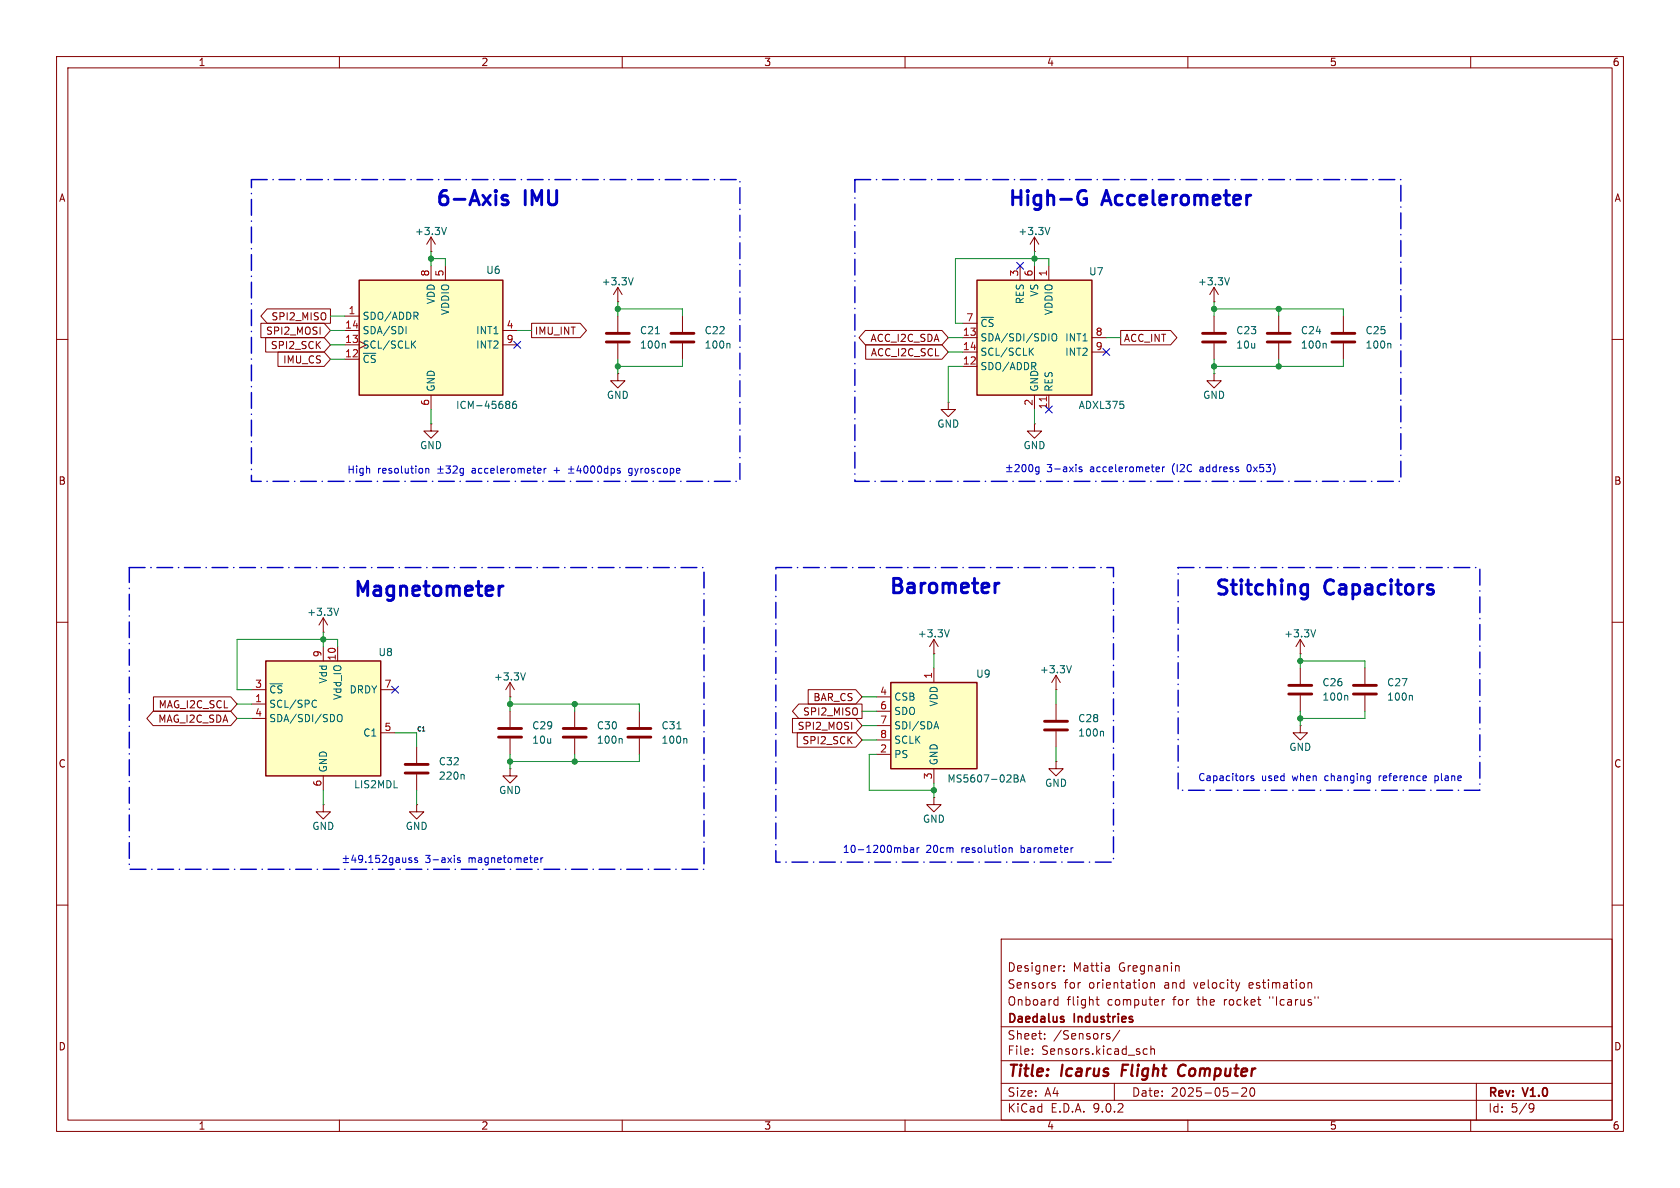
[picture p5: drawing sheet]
<svg xmlns="http://www.w3.org/2000/svg" width="297mm" height="210mm" viewBox="0 0 297 210" stroke-linecap="round" stroke-linejoin="round" font-family="sans-serif">
<g fill="none" stroke="#840000" stroke-width=".18">
<path d="M10 10h277v190h-277zM12 12h273v186h-273zM60 10v2M110 10v2M160 10v2M210 10v2M260 10v2M109.2 53.3h.1M109.2 50.8l-.7 1.3M109.2 50.8l.8 1.3M109.2 50.8v2.5M237.5 55.9v2.8"/>
<path d="M10 60h2M237.5 60.7v2.8M285 60h2M10 110h2M285 110h2M10 160h2M177 166h108v32h-108zM186.2 174.2l.3 .1 .1 .2-.2 .2h-.3M186.2 173.7l.3 .1M186.6 176.7l.4 .1M187 176.2v1.5M187 177.6l-.4 .1"/>
<path d="M187.5 170.7h.1M188.1 171.6v.1M188.1 170.8v.1M193.7 176.7h.6M194 176.2v1.3l.3 .2M195.9 170.7l.2 .2v.8M196.1 171.6l-.1 .1M196.1 171.1h-.1M203.5 173.7v1M203.5 173.8l.2-.1 .3 .1 .1 .9M205.5 176.7v1M205.9 176.7l-.3 .1-.1 .2"/>
<path d="M208 170.7h.2l.3 .2v.8M219.2 173.7l-.4 1M231.3 173.8h.5l.1 .9M233 176.2v.3M285 160h2M60 198v2M110 198v2M160 198v2M177 194.5h108M177 191.5h108M177 187.5h108M177 181.5h108"/>
<path d="M182.5 186.3v.1M182.5 185.5v.1M184.7 183.6v.1M184.7 182.8v.1M195.8 183.2l.4 .1v.2l-.2 .2h-.3M195.8 182.7l.4 .1M197 191.5v3M198 182.1l-1.3 2M202.2 186.3l.2 .1 .4-.1M202.8 185.5l-.4-.1-.2 .1M203.5 185.5l.2-.1 .3 .1 .1 .9M203.5 184.9v1.5"/>
<path d="M210 198v2M217.7 193.2h1.2M220.3 192.4v.5l-.8 .9h.9M221.1 192.4a.81 .81 0 0 0 .4 1.4l.2-.1 .1-.5-.1-.8M260 198v2M261 191.5v6.5M270.6 195.1l.5 .1a.99 .99 0 0 1-.4 1.4h-.2M271.2 195.7l-.3 .3h-.3"/>
</g>
<path d="M198.5 188.2l-.2 2M209.3 188.2a1.13 1.13 0 0 0-1 .7 1.13 1.13 0 0 0 .3 1.2l.2 .1 .5-.1" fill="none" stroke="#840000" stroke-width=".4"/>
<path d="M187.9 179.7l.2 .1M187.9 180.2l.2 .2-.2 .3" fill="none" stroke="#840000" stroke-width=".3"/>
<path d="M111.9 49.1l-.4 1.3M245.7 60.7l.2 .2v.6" fill="none" stroke="#006464" stroke-width=".18"/>
<path d="M235.5 58.9h4M235.5 60.5h4" fill="none" stroke="#840000" stroke-width=".51"/>
<path d="M172.7 49.5h20.3v20.4h-20.3z" fill="#ffffc2"/>
<path d="M172.7 49.5h20.3v20.4h-20.3z" fill="none" stroke="#840000" stroke-width=".25"/>
<g fill="none" stroke="#840000" stroke-width=".18">
<path d="M170.2 57.2h2.5M170.2 59.7h2.5M180.3 47v2.5M182.9 44.5h.1M182.9 41.9v2.6M182.9 47v2.5M182.9 41.9l-.8 1.3M182.9 41.9l.7 1.3M185.4 47v2.5M193 59.7h2.6M214.6 53.3h.1M214.6 50.8l-.7 1.3"/>
<path d="M214.6 50.8l.8 1.3M214.6 50.8v2.5M167.6 71.1v1.3h1.3l-1.3 1.3-1.2-1.3h1.2M167.6 71.1h.1M170.2 62.2h2.5M170.2 64.8h2.5M182.9 74.9v1.3h1.2l-1.2 1.3-1.3-1.3h1.3M182.9 74.9h.1M182.9 69.9v2.5M185.4 69.9v2.5M193 62.2h2.6"/>
</g>
<path d="M185.6 40.2l-.4 1.3M186 59.2l.3-.2a.43 .43 0 0 1 .5 .4v.4a.42 .42 0 0 1-.4 .5 .42 .42 0 0 1-.4-.5zM217.4 49.1l-.5 1.3M182.2 62.1l.5 .7M182.7 61.5l-.7 .8M182.7 64.7l.4 .6M183.1 64.2v.4" fill="none" stroke="#006464" stroke-width=".18"/>
<path d="M185 70.2v.7" fill="none" stroke="#a90000" stroke-width=".18"/>
<path d="M47 116.8h20.3v20.4h-20.3z" fill="#ffffc2"/>
<path d="M47 116.8h20.3v20.4h-20.3z" fill="none" stroke="#840000" stroke-width=".25"/>
<g fill="none" stroke="#840000" stroke-width=".18">
<path d="M214.6 55.9v2.8M226.1 55.9v2.8M214.6 66v1.3h1.3l-1.3 1.3-1.2-1.3h1.2M214.6 66h.1M214.6 60.7v2.8M226.1 60.7v2.8M57.1 111.8h.1M57.1 109.2v2.6M57.1 114.3v2.5M57.1 109.2l-.7 1.3M57.1 109.2l.8 1.3M59.7 114.3v2.5"/>
<path d="M229.9 115.6h.1M229.9 113l-.8 1.3M229.9 113l.7 1.3M229.9 113v2.6M229.9 118.1v2.8M241.3 118.1v2.8M44.4 121.9h2.6M44.4 124.5h2.6M44.4 127h2.6M57.1 137.2v2.5M67.3 121.9h2.5M67.3 129.5h2.5"/>
<path d="M73.7 132.1v2.8M73.7 136.9v2.8M90.2 123.2h.1M90.2 135.9v1.3h1.2l-1.2 1.2-1.3-1.2h1.3M90.2 135.9h.1M90.2 120.7l-.8 1.2M90.2 120.7l.7 1.2M90.2 120.7v2.5M90.2 125.7v2.8M90.2 130.6v2.8M101.6 125.7v2.8M101.6 130.6v2.8"/>
<path d="M113 125.7v2.8M113 130.6v2.8M229.9 128.3v1.2h1.2l-1.2 1.3-1.3-1.3h1.3M229.9 128.3h.1M229.9 122.9v2.8M241.3 122.9v2.8M57.1 142.2v1.3h1.3l-1.3 1.3-1.2-1.3h1.2M57.1 142.2h.1M73.7 142.2v1.3h1.2l-1.2 1.3-1.3-1.3h1.3M73.7 142.2h.1"/>
</g>
<g fill="none" stroke="#006464" stroke-width=".18">
<path d="M234.3 60.7l.2 .2v.6M59.9 107.5l-.5 1.3M92.9 118.9l-.4 1.3M232.6 111.3l-.4 1.3M55.6 123.8l.3 .1M55.9 124.9l-.3 .1M59.7 126.5l.2-.2a.43 .43 0 0 1 .6 .4v.5a.42 .42 0 0 1-.4 .4 .42 .42 0 0 1-.5-.4zM81.9 136.9l.2 .2v.6M109.8 130.5l.2 .2v.7M119.7 128.8h.7M121.2 130.5l.2 .2v.7M238.1 122.9l.2 .2v.7"/>
<path d="M249.5 122.9l.2 .2v.7"/>
</g>
<g fill="none" stroke="#840000" stroke-width=".51">
<path d="M212.6 58.9h4.1M224 58.9h4.1M212.6 60.5h4.1M224 60.5h4.1M71.6 135.1h4.1M71.6 136.7h4.1M88.1 128.8h4.1M88.1 130.3h4.1M99.6 128.8h4M99.6 130.3h4M111 128.8h4.1M111 130.3h4.1"/>
<path d="M227.8 121.2h4.1M227.8 122.7h4.1M239.3 121.2h4M239.3 122.7h4"/>
</g>
<path d="M157.5 120.7h15.2v15.2h-15.2z" fill="#ffffc2"/>
<path d="M157.5 120.7h15.2v15.2h-15.2z" fill="none" stroke="#840000" stroke-width=".25"/>
<g fill="none" stroke="#840000" stroke-width=".18">
<path d="M165.1 115.6h.1M165.1 113v2.6M165.1 118.1v2.6M165.1 113l-.8 1.3M165.1 113l.8 1.3M186.7 119.4l-.8 1.3M186.7 119.4l.8 1.3M186.7 119.4v2.5M154.9 123.2h2.6M154.9 125.7h2.6M154.9 128.3h2.6M154.9 130.8h2.6"/>
<path d="M154.9 133.4h2.6M165.1 135.9v2.5M186.7 134.6v1.3h1.3l-1.3 1.3-1.3-1.3h1.3M186.7 134.6h.1M186.7 121.9h.1M186.7 124.5v2.8M186.7 129.3v2.8M165.1 141v1.2h1.3l-1.3 1.3-1.3-1.3h1.3M165.1 141h.1"/>
</g>
<path d="M167.8 111.3l-.4 1.3M189.4 117.7l-.4 1.2M165.2 128.5h.6M165.5 127.6l.5 1.2M179.3 137l.6 .1 .1 .2-.3 .3M179.3 137.6h.4M179.7 137.6l.3 .2v.3l-.7 .1M180.4 138.2l.4-1.2 .4 1.2M180.5 137.9h.6M194.9 129.3l.2 .2v.6" fill="none" stroke="#006464" stroke-width=".18"/>
<path d="M184.7 127.5h4M184.7 129h4" fill="none" stroke="#840000" stroke-width=".51"/>
<path d="M63.5 49.5h25.4v20.4h-25.4z" fill="#ffffc2"/>
<path d="M63.5 49.5h25.4v20.4h-25.4z" fill="none" stroke="#840000" stroke-width=".25"/>
<g fill="none" stroke="#840000" stroke-width=".18">
<path d="M46.1 57.1h11.2l1.1 1.3-1.1 1.3h-11.2zM47 59.7h10.3l1.1 1.3-1.1 1.2h-10.3zM47.2 54.6h11.2v2.6h-11.2l-1.1-1.3zM61 55.9h2.5M61 58.4h2.5M76.2 44.5h.1M76.2 41.9v2.6M76.2 47v2.5M76.2 41.9l-.8 1.3M76.2 41.9l.8 1.3M78.7 47v2.5M88.9 58.4h2.5"/>
<path d="M94 57.1h8.6l1.1 1.3-1.1 1.3h-8.6zM109.2 55.9v2.8M120.6 55.9v2.8M153 58.4h13.5l1.1 1.3-1.1 1.3h-13.5l-1.1-1.3zM198.1 58.4h8.9l1.1 1.3-1.1 1.3h-8.9zM49.1 62.2h8.2l1.1 1.3-1.1 1.3h-8.2zM61 61h2.5M61 63.5h2.5M76.2 74.9v1.3h1.3l-1.3 1.3-1.3-1.3h1.3M76.2 74.9h.1M76.2 69.9v2.5M88.9 61h2.5"/>
<path d="M109.2 66v1.3h1.3l-1.3 1.3-1.3-1.3h1.3M109.2 66h.1M109.2 60.7v2.8M120.6 60.7v2.8M153 61h13.5l1.1 1.2-1.1 1.3h-13.5zM27.1 125.7h13.7l1.1 1.3-1.1 1.3h-13.7l-1.1-1.3zM27.1 123.2h13.7l1.1 1.3-1.1 1.2h-13.7zM140.1 127h11.2l1.1 1.3-1.1 1.2h-11.2zM140.9 129.5h10.4l1.1 1.3-1.1 1.3h-10.4zM141.2 124.5h11.2v2.5h-11.2l-1.1-1.3zM142.9 121.9h8.4l1.1 1.3-1.1 1.3h-8.4z"/>
</g>
<g fill="none" stroke="#006464" stroke-width=".18">
<path d="M71.8 57.7v1.3M73.5 55.9l.4 .6M73.8 55.3v.4M78.9 40.2l-.4 1.3M115.9 59h.7M72.9 60.8l.6 .7M73.5 60.3l-.7 .7M89.6 70.9h.3l.2 .3-.2 .3M89.6 71.5h.3M89.9 71.5l.2 .2v.3l-.1 .1-.4 .1M91.2 70.9l-.4 .1a.86 .86 0 0 0 0 1.2l.5-.1v-.4l-.2-.3h-.3l-.2 .3M117.4 60.7l.2 .2v.6"/>
<path d="M128.9 60.7l.1 .2v.6"/>
</g>
<path d="M107.2 58.9h4.1M118.6 58.9h4.1M107.2 60.5h4.1M118.6 60.5h4.1" fill="none" stroke="#840000" stroke-width=".51"/>
<g fill="none" stroke="#009600" stroke-width=".18">
<path d="M58.4 58.4h2.6M58.4 55.9h2.6M76.2 44.5v2.5M76.2 45.7h2.5v1.3M91.4 58.4h2.6M109.2 53.3v2.6M109.2 54.6h11.4v1.3M167.6 59.7h2.6M182.9 44.5v2.5M185.4 47v-1.3h-16.5v11.5h1.3M195.6 59.7h2.5M214.6 53.3v2.6"/>
<path d="M214.6 54.6h22.9v1.3M226.1 54.6v1.3M58.4 61h2.6M58.4 63.5h2.6M76.2 72.4v2.5M109.2 63.5v2.5M120.6 63.5v1.3h-11.4M167.6 62.2h2.6M170.2 64.8h-2.6v6.3M182.9 72.4v2.5M214.6 63.5v2.5M226.1 63.5v1.3"/>
<path d="M237.5 63.5v1.3h-22.9M57.1 111.8v2.5M59.7 114.3v-1.3h-17.8v8.9h2.5M165.1 115.6v2.5M229.9 115.6v2.5M229.9 116.8h11.4v1.3M41.9 124.5h2.5M41.9 127h2.5M57.1 139.7v2.5M69.8 129.5h3.9v2.6M73.7 139.7v2.5M90.2 124.5h22.8v1.2"/>
<path d="M90.2 123.2v2.5M90.2 133.4v2.5M101.6 124.5v1.2M101.6 133.4v1.2M113 133.4v1.2h-22.8M152.4 128.3h2.5M152.4 130.8h2.5M152.4 123.2h2.5M152.4 125.7h2.5M154.9 133.4h-1.2v6.3h11.4M165.1 138.4v2.6M186.7 121.9v2.6"/>
<path d="M186.7 132.1v2.5M229.9 125.7v2.6M241.3 125.7v1.3h-11.4"/>
</g>
<path d="M179.7 46.4l1.2 1.2M180.9 46.4l-1.2 1.2M90.8 60.4l1.2 1.2M92 60.4l-1.2 1.2M184.8 71.8l1.2 1.2M186 71.8l-1.2 1.2M195 61.6l1.2 1.2M196.2 61.6l-1.2 1.2M69.2 121.3l1.3 1.2M70.5 121.3l-1.3 1.2" fill="none" stroke="#000084" stroke-width=".18"/>
<path d="M89.7 34.6l-.6-.1-.4 .4 .2 .3 .8 .3 .1 .2-.1 .4-.2 .1-.8-.1M191.6 35.1h.5v.9a.88 .88 0 0 1-1.5-.4M192 33.8a.91 .91 0 0 0-1.4 .5M221.1 34.5l-.5 .1M88.2 103.6v1.7M88.9 103.6a.65 .65 0 0 0-.7 .5M175.9 103.1v1.7M176.6 103.1a.65 .65 0 0 0-.7 .5M230.5 103.3l.7 .2M231.2 103.3v2.1a.69 .69 0 0 1-.9 .5M231.2 104.9l-.7 .1" fill="none" stroke="#0000c2" stroke-width=".51"/>
<g fill="none" stroke="#0000c2" stroke-width=".18">
<path d="M75.3 82.8v.8M75.3 82.9l.2-.1 .3 .1v.7M77.4 82.9h1M77.4 83.6h1M77.9 82.4v1M78.8 82.4h.8l-.4 .5 .4 .1v.5l-.2 .1-.6-.1M80.1 82.5l.5-.1 .2 .3-.8 .9h.8M81.9 82.9l-.3-.1-.3 .2 .1 .6h.5M81.9 82.8v1l-.2 .3-.3-.1M95.5 82.8l.1 .3-.6 .1M95.6 83.6h-.1M96.2 82.8v.8"/>
<path d="M96.6 82.8l-.4 .2M100.5 82.9h1M100.5 83.6h1M101 82.4v1M102.3 82.3l-.3 .9h.8M102.6 82.8v.8M103.3 82.5l.2-.1a.68 .68 0 0 1 .5 .6 .68 .68 0 0 1-.5 .6l-.2-.1-.1-.3zM104.5 82.5l.2-.1a.68 .68 0 0 1 .5 .6 .68 .68 0 0 1-.5 .6l-.2-.1-.1-.3zM105.8 82.4h.1a.68 .68 0 0 1 .5 .6 .68 .68 0 0 1-.5 .6 .84 .84 0 0 1-.1-1.2zM107.4 82.9l-.3-.1-.3 .2 .2 .6h.4M107.4 82.4v1.2M108 82.9l.4-.1 .3 .2-.2 .6h-.5"/>
<path d="M108 82.8v1.3M109.6 82.9l-.3-.1-.2 .2 .1 .2 .4 .1v.3h-.5M111.2 84l.3 .1M111.6 82.8l-.3 .1-.2 .1 .1 .5 .4 .1M177.9 82.7h1M177.9 83.4h1M178.4 82.2v.9M179.5 82.2l.4-.1 .3 .4-.8 .9h.8M180.8 82.2l.2-.1a.68 .68 0 0 1 .4 .7 .68 .68 0 0 1-.4 .6l-.2-.1-.1-.4zM182 82.2l.2-.1a.68 .68 0 0 1 .4 .7 .68 .68 0 0 1-.4 .6l-.2-.1-.1-.4zM183.7 82.6l-.4-.1-.2 .3 .1 .5h.5M183.7 82.5v1.1l-.3 .2h-.3"/>
<path d="M191.2 82.6l-.3-.1-.1 .2v.2l.4 .1v.3h-.4M204.5 82.5l.4 .1 .1 .2-.6 .2M204.9 83.3l-.4 .1M205.5 82.5v.9M205.9 82.5l-.4 .3M220.6 82.2l-.1 .4 .1 .7M220.7 137.2h.1M221.6 137.2h-.3l-.2 .1 .1 .2 .4 .1v.3h-.5M242.1 137.2h.1M242.2 137.2v1l-.1 .2M242.2 137.9l-.1 .1M253.7 137.2v1.2"/>
<path d="M253.7 137.9l.1 .1M253.8 137.2h-.1M60.7 151.7h.9M60.7 152.5h.9M61.1 151.3v.9M62.5 151.1l-.3 1h.8M62.8 151.6v.9M64.1 151.7l-.2 .3-.4-.1-.1-.2 .1-.4 .4-.1 .2 .1a.84 .84 0 0 1-.4 1.2h-.2M64.7 152.4v.1M65.2 152.5h.7M65.2 151.6l.4-.4v1.3M67.1 151.2h-.6l-.1 .6 .2-.1h.4l.1 .2v.5l-.2 .1-.5-.1"/>
<path d="M67.6 151.3l.5-.1 .2 .4-.7 .9h.7M69.4 151.7l-.3-.1-.3 .3 .1 .5h.5M69.4 151.6v1.1l-.2 .2-.3-.1M70 151.7h.5l.1 .8M70.6 151.9l-.4 .1-.2 .2 .2 .3 .4-.1M71.2 151.6v.8l.3 .1 .2-.1M71.7 151.6v.9M72.8 151.7l-.3-.1-.2 .2v.2l.5 .1v.3h-.5M73.8 151.7l-.3-.1-.2 .2 .1 .2 .4 .1v.3h-.5M81.3 151.7l-.3-.1-.1 .2v.2l.4 .1v.3h-.4M94.9 151.6l.2 .3-.6 .2M95 152.4l-.1 .1"/>
<path d="M95.6 151.6v.9M96 151.6l-.4 .3M160 149.9h.3l.1 .2v.5l-.4 .1M161 149.9h.5v.8M161.5 150.2h-.4l-.2 .2 .2 .3 .4-.1M162.1 149.9v.8M162.5 149.9l-.4 .2M178.4 150l.2-.1h.3v.8M178.4 149.9v.8M189.7 149.9l-.4 .2"/>
</g>
<path d="M44.4 31.8h86.4v53.3h-86.4zM151.1 31.8h96.5v53.3h-96.5zM22.9 100.3h101.6v53.4h-101.6zM137.2 100.3h59.6v52.1h-59.6zM208.3 100.3h53.3v39.4h-53.3z" fill="none" stroke="#0000c2" stroke-width=".25" stroke-dasharray="2.8 1 .1 1"/>
<g fill="#009600" stroke="#009600" stroke-width=".18">
<circle cx="76.2" cy="45.7" r=".46"/>
<circle cx="90.2" cy="124.5" r=".46"/>
<circle cx="109.2" cy="64.8" r=".46"/>
<circle cx="57.1" cy="113" r=".46"/>
<circle cx="101.6" cy="124.5" r=".46"/>
<circle cx="109.2" cy="54.6" r=".46"/>
<circle cx="165.1" cy="139.7" r=".46"/>
<circle cx="214.6" cy="54.6" r=".46"/>
<circle cx="226.1" cy="54.6" r=".46"/>
<circle cx="229.9" cy="127" r=".46"/>
<circle cx="229.9" cy="116.8" r=".46"/>
<circle cx="226.1" cy="64.8" r=".46"/>
<circle cx="214.6" cy="64.8" r=".46"/>
<circle cx="101.6" cy="134.6" r=".46"/>
<circle cx="90.2" cy="134.6" r=".46"/>
<circle cx="182.9" cy="45.7" r=".46"/>
</g>
<g font-size="3.5" fill="#0000c2">
<text x="76.7" y="37.1">6-Axis</text>
<text x="92.8" y="37.1">IMU</text>
<text x="177.9" y="37.1">High-G</text>
<text x="195" y="37.1">Accelerometer</text>
<text x="62.2" y="106.2">Magnetometer</text>
<text x="156.9" y="105.7">Barometer</text>
<text x="214.5" y="105.9">Stitching</text>
<text x="234.2" y="105.9">Capacitors</text>
</g>
<g font-size="2.8" fill="#840000">
<text x="178" y="190.9">Title:</text>
<text x="187.7" y="190.9">Icarus</text>
<text x="199.1" y="190.9">Flight</text>
<text x="209.9" y="190.9">Computer</text>
</g>
<g font-size="2.1" fill="#840000">
<text x="178" y="172">Designer:</text>
<text x="189.7" y="172">Mattia</text>
<text x="197.8" y="172">Gregnanin</text>
<text x="178" y="178">Onboard</text>
<text x="178" y="175">Sensors</text>
<text x="188.1" y="175">for</text>
<text x="188.6" y="178">flight</text>
<text x="192.5" y="175">orientation</text>
<text x="195.8" y="178">computer</text>
<text x="206" y="175">and</text>
<text x="207.5" y="178">for</text>
<text x="211.3" y="175">velocity</text>
<text x="212" y="178">the</text>
<text x="216.8" y="178">rocket</text>
<text x="221.2" y="175">estimation</text>
<text x="225" y="178">&quot;Icarus&quot;</text>
<text x="178" y="184">Sheet:</text>
<text x="178" y="181.2">Daedalus</text>
<text x="186.2" y="184">/Sensors/</text>
<text x="190" y="181.2">Industries</text>
<text x="178" y="186.7">File:</text>
<text x="184.1" y="186.7">Sensors.kicad_sch</text>
<text x="178" y="196.9">KiCad</text>
<text x="178" y="194.1">Size:</text>
<text x="184.7" y="194.1">A4</text>
<text x="185.7" y="196.9">E.D.A.</text>
<text x="193.3" y="196.9">9.0.2</text>
<text x="200" y="194.1">Date:</text>
<text x="207" y="194.1">2025-05-20</text>
<text x="263" y="194.3">Rev:</text>
<text x="263" y="196.9">Id:</text>
<text x="267.1" y="196.9">5/9</text>
<text x="269.4" y="194.3">V1.0</text>
</g>
<g font-size="1.8" fill="#840000">
<text x="35" y="11.9">1</text>
<text x="85" y="11.9">2</text>
<text x="135" y="11.9">3</text>
<text x="185" y="11.9">4</text>
<text x="235" y="11.9">5</text>
<text x="285" y="11.9">6</text>
<text x="10.3" y="35.9">A</text>
<text x="285.3" y="35.9">A</text>
<text x="46.9" y="59.4">SPI2_MOSI</text>
<text x="47.9" y="56.8">SPI2_MISO</text>
<text x="94.5" y="59.4">IMU_INT</text>
<text x="47.8" y="61.9">SPI2_SCK</text>
<text x="50" y="64.5">IMU_CS</text>
<text x="153.8" y="60.6">ACC_I2C_SDA</text>
<text x="153.9" y="63.2">ACC_I2C_SCL</text>
<text x="198.6" y="60.6">ACC_INT</text>
<text x="10.3" y="85.9">B</text>
<text x="285.3" y="85.9">B</text>
<text x="27.9" y="125.4">MAG_I2C_SCL</text>
<text x="143.7" y="124.1">BAR_CS</text>
<text x="27.9" y="128">MAG_I2C_SDA</text>
<text x="140.9" y="129.2">SPI2_MOSI</text>
<text x="141.8" y="131.8">SPI2_SCK</text>
<text x="141.9" y="126.7">SPI2_MISO</text>
<text x="10.3" y="135.9">C</text>
<text x="285.3" y="135.9">C</text>
<text x="10.3" y="185.9">D</text>
<text x="285.3" y="185.9">D</text>
<text x="35" y="199.9">1</text>
<text x="85" y="199.9">2</text>
<text x="135" y="199.9">3</text>
<text x="185" y="199.9">4</text>
<text x="235" y="199.9">5</text>
<text x="285" y="199.9">6</text>
</g>
<g font-size="1.8" fill="#006464">
<text x="73.3" y="41.8">+3.3V</text>
<text x="179.9" y="41.8">+3.3V</text>
<text x="77.1" y="53.9" transform="rotate(-90 77.1 53.9)">VDD</text>
<text x="85.9" y="48.6">U6</text>
<text x="106.3" y="50.6">+3.3V</text>
<text x="181.2" y="53.9" transform="rotate(-90 181.2 53.9)">RES</text>
<text x="183.7" y="52.5" transform="rotate(-90 183.7 52.5)">VS</text>
<text x="192.4" y="48.9">U7</text>
<text x="211.7" y="50.6">+3.3V</text>
<text x="64" y="56.7">SDO/ADDR</text>
<text x="64" y="59.3">SDA/SDI</text>
<text x="79.6" y="55.8" transform="rotate(-90 79.6 55.8)">VDDIO</text>
<text x="84.1" y="59.3">INT1</text>
<text x="113" y="59.3">C21</text>
<text x="124.5" y="59.3">C22</text>
<text x="173.2" y="58">~{CS}</text>
<text x="186.3" y="55.8" transform="rotate(-90 186.3 55.8)">VDDIO</text>
<text x="218.4" y="59.3">C23</text>
<text x="229.9" y="59.3">C24</text>
<text x="241.3" y="59.3">C25</text>
<text x="64" y="61.8">SCL/SCLK</text>
<text x="64" y="64.4">~{CS}</text>
<text x="84.1" y="61.8">INT2</text>
<text x="113" y="61.8">100n</text>
<text x="124.5" y="61.8">100n</text>
<text x="173.2" y="60.6">SDA/SDI/SDIO</text>
<text x="173.2" y="63.1">SCL/SCLK</text>
<text x="173.2" y="65.6">SDO/ADDR</text>
<text x="188.2" y="60.6">INT1</text>
<text x="188.2" y="63.1">INT2</text>
<text x="218.4" y="61.8">10u</text>
<text x="229.9" y="61.8">100n</text>
<text x="241.3" y="61.8">100n</text>
<text x="77.1" y="69.3" transform="rotate(-90 77.1 69.3)">GND</text>
<text x="107.2" y="70.7">GND</text>
<text x="183.7" y="69.3" transform="rotate(-90 183.7 69.3)">GND</text>
<text x="186.3" y="69.3" transform="rotate(-90 186.3 69.3)">RES</text>
<text x="212.6" y="70.7">GND</text>
<text x="80.5" y="72.5">ICM-45686</text>
<text x="165.6" y="75.8">GND</text>
<text x="190.6" y="72.5">ADXL375</text>
<text x="74.2" y="79.6">GND</text>
<text x="180.8" y="79.6">GND</text>
<text x="54.2" y="109.1">+3.3V</text>
<text x="162.2" y="112.9">+3.3V</text>
<text x="226.9" y="112.9">+3.3V</text>
<text x="66.8" y="116.2">U8</text>
<text x="172.5" y="120">U9</text>
<text x="183.7" y="119.2">+3.3V</text>
<text x="47.5" y="122.8">~{CS}</text>
<text x="47.5" y="125.3">SCL/SPC</text>
<text x="58" y="120.9" transform="rotate(-90 58 120.9)">Vdd</text>
<text x="60.6" y="123.8" transform="rotate(-90 60.6 123.8)">Vdd_IO</text>
<text x="61.7" y="122.8">DRDY</text>
<text x="87.2" y="120.5">+3.3V</text>
<text x="158" y="124.1">CSB</text>
<text x="166" y="125" transform="rotate(-90 166 125)">VDD</text>
<text x="233.7" y="124.1">100n</text>
<text x="233.7" y="121.5">C26</text>
<text x="245.1" y="124.1">100n</text>
<text x="245.1" y="121.5">C27</text>
<text x="47.5" y="127.9">SDA/SDI/SDO</text>
<text x="64.1" y="130.4">C1</text>
<text x="94" y="129.1">C29</text>
<text x="94" y="131.7">10u</text>
<text x="105.4" y="131.7">100n</text>
<text x="105.4" y="129.1">C30</text>
<text x="116.8" y="131.7">100n</text>
<text x="116.8" y="129.1">C31</text>
<text x="158" y="126.6">SDO</text>
<text x="158" y="129.1">SDI/SDA</text>
<text x="158" y="131.7">SCLK</text>
<text x="190.5" y="130.4">100n</text>
<text x="190.5" y="127.9">C28</text>
<text x="58" y="136.7" transform="rotate(-90 58 136.7)">GND</text>
<text x="77.5" y="135.5">C32</text>
<text x="158" y="134.2">PS</text>
<text x="166" y="135.4" transform="rotate(-90 166 135.4)">GND</text>
<text x="227.8" y="132.9">GND</text>
<text x="62.5" y="139.5">LIS2MDL</text>
<text x="77.5" y="138">220n</text>
<text x="88.1" y="140.6">GND</text>
<text x="167.4" y="138.5">MS5607-02BA</text>
<text x="184.7" y="139.3">GND</text>
<text x="55.1" y="146.9">GND</text>
<text x="71.6" y="146.9">GND</text>
<text x="163.1" y="145.6">GND</text>
</g>
<g font-size="1.8" fill="#a90000">
<text x="75.9" y="49" transform="rotate(-90 75.9 49)">8</text>
<text x="78.5" y="49" transform="rotate(-90 78.5 49)">5</text>
<text x="180.1" y="49" transform="rotate(-90 180.1 49)">3</text>
<text x="182.6" y="49" transform="rotate(-90 182.6 49)">6</text>
<text x="185.2" y="49" transform="rotate(-90 185.2 49)">1</text>
<text x="60.9" y="58.2">14</text>
<text x="61.5" y="55.6">1</text>
<text x="89.5" y="58.2">4</text>
<text x="170.1" y="59.4">13</text>
<text x="170.7" y="56.9">7</text>
<text x="193.6" y="59.4">8</text>
<text x="60.9" y="60.7">13</text>
<text x="60.9" y="63.2">12</text>
<text x="89.5" y="60.7">9</text>
<text x="170.1" y="62">14</text>
<text x="170.1" y="64.5">12</text>
<text x="193.6" y="62">9</text>
<text x="75.9" y="71.8" transform="rotate(-90 75.9 71.8)">6</text>
<text x="182.6" y="71.8" transform="rotate(-90 182.6 71.8)">2</text>
<text x="185.2" y="72.4" transform="rotate(-90 185.2 72.4)">11</text>
<text x="56.9" y="116.3" transform="rotate(-90 56.9 116.3)">9</text>
<text x="59.4" y="116.9" transform="rotate(-90 59.4 116.9)">10</text>
<text x="45" y="121.7">3</text>
<text x="45" y="124.2">1</text>
<text x="67.9" y="121.7">7</text>
<text x="155.5" y="122.9">4</text>
<text x="155.5" y="125.5">6</text>
<text x="164.8" y="120.1" transform="rotate(-90 164.8 120.1)">1</text>
<text x="45" y="126.7">4</text>
<text x="67.9" y="129.3">5</text>
<text x="155.5" y="128">7</text>
<text x="155.5" y="130.6">8</text>
<text x="155.5" y="133.1">2</text>
<text x="164.8" y="137.9" transform="rotate(-90 164.8 137.9)">3</text>
<text x="56.9" y="139.1" transform="rotate(-90 56.9 139.1)">6</text>
</g>
<g font-size="1.8" fill="#0000c2">
<text x="61.3" y="83.9">High</text>
<text x="66.7" y="83.9">resolution</text>
<text x="83.7" y="83.9">accelerometer</text>
<text x="98.4" y="83.9">+</text>
<text x="112" y="83.9">gyroscope</text>
<text x="185.1" y="83.7">3-axis</text>
<text x="192.8" y="83.7">accelerometer</text>
<text x="207.5" y="83.7">(I2C</text>
<text x="212.6" y="83.7">address</text>
<text x="221.1" y="83.7">0x53)</text>
<text x="211.7" y="138.3">Capacitors</text>
<text x="223" y="138.3">used</text>
<text x="228.6" y="138.3">when</text>
<text x="234.5" y="138.3">changing</text>
<text x="244.2" y="138.3">reference</text>
<text x="254.3" y="138.3">plane</text>
<text x="75.2" y="152.8">3-axis</text>
<text x="82.9" y="152.8">magnetometer</text>
<text x="148.9" y="151">10-1200mbar</text>
<text x="163.7" y="151">20cm</text>
<text x="170.1" y="151">resolution</text>
<text x="180.7" y="151">barometer</text>
</g>
<text font-size="1.1" fill="#0f0f0f" x="73.7" y="129.3">C1</text>
</svg>
